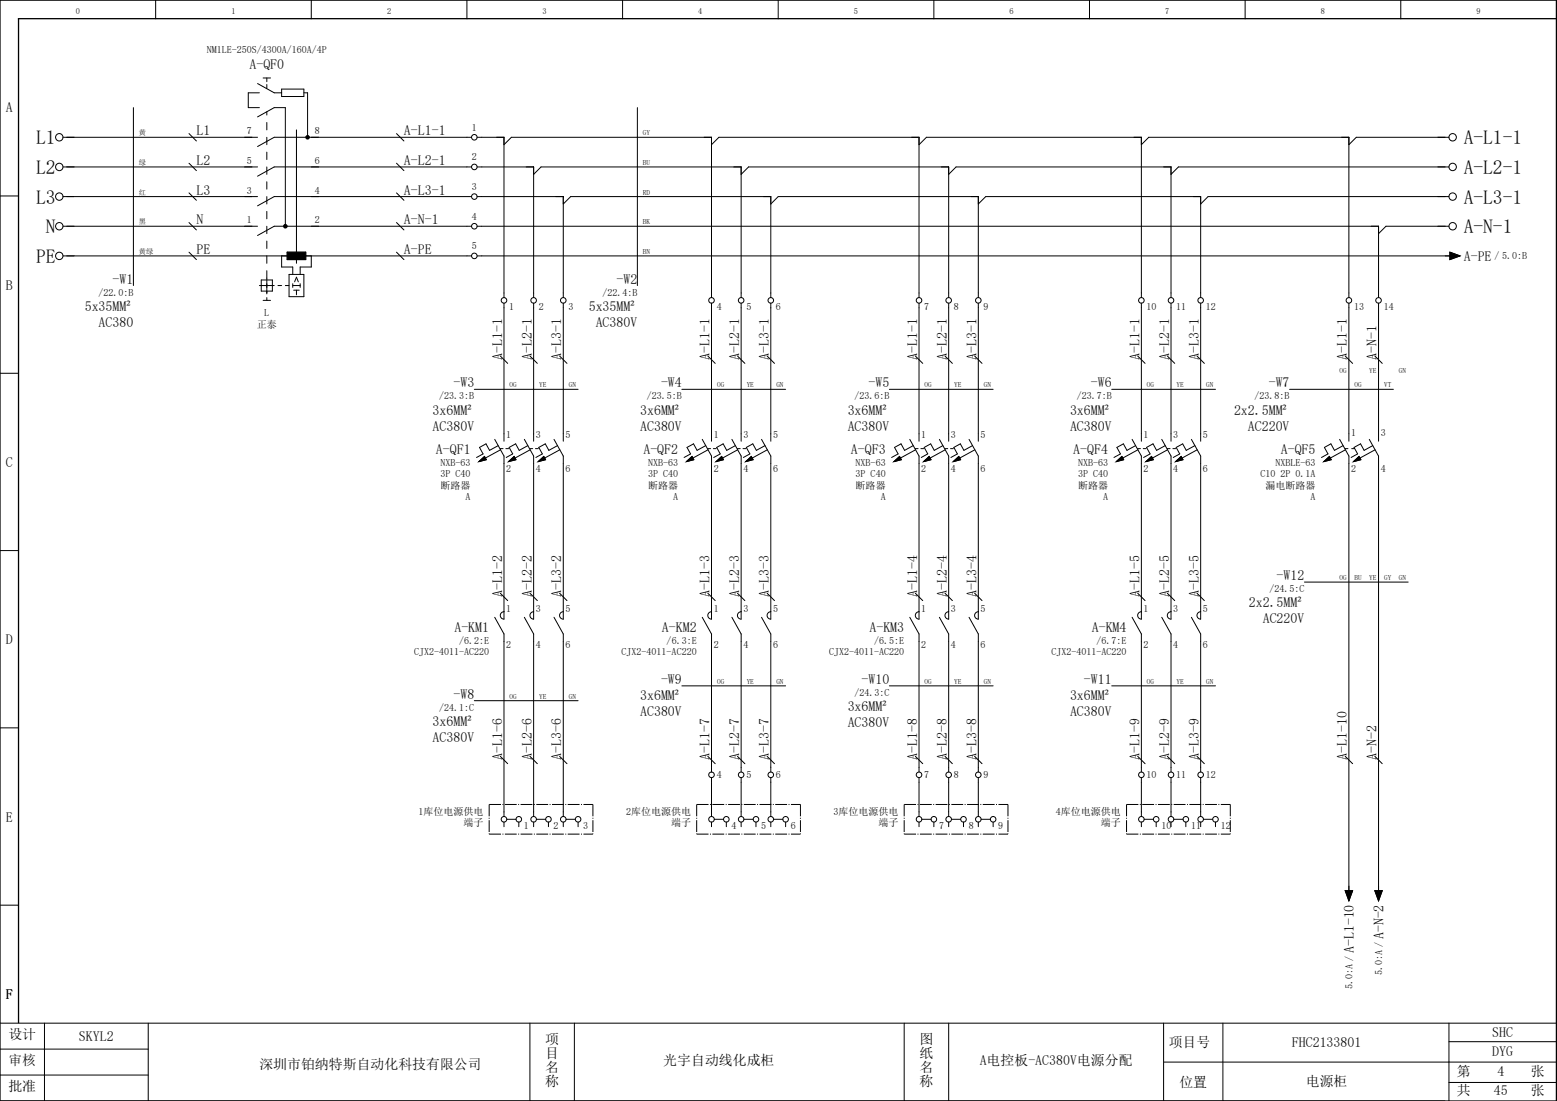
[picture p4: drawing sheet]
<svg xmlns="http://www.w3.org/2000/svg" width="420mm" height="297mm" viewBox="0 0 420 297" stroke-linecap="round" stroke-linejoin="round" font-family="sans-serif">
<g fill="none" stroke="#000" stroke-width=".27">
<path d="M42 0v5M84 0v5M126 0v5M168 0v5M210 0v5M252 0v5M294 0v5M336 0v5M378 0v5M17 37h52.5M36 29v48M51 36l2 2"/>
<path d="M69.5 22.5l4.5 2.5h2M69.5 31.5l4.5-2.5h3v32M70 25h-3v4h3M71 21h2M72 21v1M72 22.8v1M72 30.2v.8M72 33v2M72 37v2M76 24h6v2h-6zM80 35v36M82 25h1v12"/>
<path d="M107 36l2 2M127.3 37h-53.3l-4.5 2.5M128.8 37h7.2v43.3M136 39l2-2h54v43.3M172 29v48M192 39l2-2h54v43.3M248 39l2-2h58v43.3M308 39l2-2h54v43.3M391 37h-25l-2 2M0 52.9h5M17 45h52.5M17 53h52.5"/>
<path d="M51 44l2 2M51 52l2 2M72 41v2M72 45v2M72 49v2M72 53v2M72 57v2M107 44l2 2M107 52l2 2M127.3 45h-53.3l-4.5 2.5M127.3 53h-53.3l-4.5 2.5M128.8 45h15.2v35.3"/>
<path d="M128.8 53h23.2v27.3M144 47l2-2h54v35.3M152 55l2-2h54v27.3M200 47l2-2h54v35.3M208 55l2-2h54v27.3M256 47l2-2h58v35.3M264 55l2-2h58v27.3M391 45h-73l-2 2M391 53h-65l-2 2M17 61h52.5M17 69h110.3M51 60l2 2"/>
<path d="M51 68l2 2M70 77h4M70.5 75.5h3v3h-3zM72 61v2M72 65v2M72 69v2M72 73v6.3M75 77h1M76 69v3h3v2M77 77h1M77.5 68h5v2h-5zM78 74h4v6h-4z"/>
<path d="M79 77h2M79 76.5v1M79.3 78.3h1.5M79.5 76l.5-1.2 .5 1.2M80 78.3v1.2M81 76.5v1M84 69v3h-3v2M107 60l2 2M107 68l2 2M127.3 61h-53.3l-4.5 2.5M128.8 61h243.2v19.3M128.8 69h263.2"/>
<path d="M391 61h-17l-2 2M391.3 68l2.7 1-2.7 1zM71 81h2M72 80.3v.7M135 96l2 2M136 81.8v37.2M143 96l2 2M144 81.8v37.2M151 96l2 2M152 81.8v37.2M191 96l2 2M192 81.8v37.2"/>
<path d="M199 96l2 2M200 81.8v37.2M207 96l2 2M208 81.8v37.2M247 96l2 2M248 81.8v37.2M255 96l2 2M256 81.8v37.2M263 96l2 2M264 81.8v37.2M307 96l2 2M308 81.8v37.2"/>
<path d="M315 96l2 2M316 81.8v37.2M323 96l2 2M324 81.8v37.2M363 96l2 2M364 81.8v37.2M371 96l2 2M372 81.8v37.2M0 100.7h5M128 105h28M133.5 118.5l2.5 4.5v44a1 1 0 0 1-1-1 1 1 0 0 1 1-1M141.5 118.5l2.5 4.5v44a1 1 0 0 1-1-1 1 1 0 0 1 1-1"/>
<path d="M149.5 118.5l2.5 4.5v44a1 1 0 0 1-1-1 1 1 0 0 1 1-1M184 105h28M189.5 118.5l2.5 4.5v44a1 1 0 0 1-1-1 1 1 0 0 1 1-1M197.5 118.5l2.5 4.5v44a1 1 0 0 1-1-1 1 1 0 0 1 1-1M205.5 118.5l2.5 4.5v44a1 1 0 0 1-1-1 1 1 0 0 1 1-1M240 105h28M245.5 118.5l2.5 4.5v44a1 1 0 0 1-1-1 1 1 0 0 1 1-1M253.5 118.5l2.5 4.5v44a1 1 0 0 1-1-1 1 1 0 0 1 1-1M261.5 118.5l2.5 4.5v44a1 1 0 0 1-1-1 1 1 0 0 1 1-1M300 105h28M305.5 118.5l2.5 4.5v2M313.5 118.5l2.5 4.5v44a1 1 0 0 1-1-1 1 1 0 0 1 1-1"/>
<path d="M321.5 118.5l2.5 4.5v44a1 1 0 0 1-1-1 1 1 0 0 1 1-1M348 105h28M361.5 118.5l2.5 4.5v118M369.5 118.5l2.5 4.5v118M129.2 124.5l1.5-1.4 .5 .9zM134.4 120.2l-2.3 1.3-1-1.8-1.7 1 1 1.8-1.8 .9M135 121h.7M135.1 121.3l-4.1 2.3M136.5 121h.7M137.2 124.5l1.5-1.4 .5 .9zM142.4 120.2l-2.3 1.3-1-1.8-1.7 1 1 1.8-1.8 .9M143 121h.7"/>
<path d="M143.1 121.3l-4.1 2.3M144.5 121h.7M145.2 124.5l1.5-1.4 .5 .9zM150.4 120.2l-2.3 1.3-1-1.8-1.7 1 1 1.8-1.8 .9M151.1 121.3l-4.1 2.3M185.2 124.5l1.5-1.4 .5 .9zM190.4 120.2l-2.3 1.3-1-1.8-1.7 1 1 1.8-1.8 .9M191 121h.7M191.1 121.3l-4.1 2.3M192.5 121h.7M193.2 124.5l1.5-1.4 .5 .9zM198.4 120.2l-2.3 1.3-1-1.8-1.7 1 1 1.8-1.8 .9"/>
<path d="M199 121h.7M199.1 121.3l-4.1 2.3M200.5 121h.7M201.2 124.5l1.5-1.4 .5 .9zM206.4 120.2l-2.3 1.3-1-1.8-1.7 1 1 1.8-1.8 .9M207.1 121.3l-4.1 2.3M241.2 124.5l1.5-1.4 .5 .9zM246.4 120.2l-2.3 1.3-1-1.8-1.7 1 1 1.8-1.8 .9M247 121h.8M247.1 121.3l-4.1 2.3M248.5 121h.7M249.2 124.5l1.5-1.4 .5 .9z"/>
<path d="M254.4 120.2l-2.3 1.3-1-1.8-1.7 1 1 1.8-1.8 .9M255 121h.8M255.1 121.3l-4.1 2.3M256.5 121h.8M257.2 124.5l1.5-1.4 .5 .9zM262.4 120.2l-2.3 1.3-1-1.8-1.7 1 1 1.8-1.8 .9M263.1 121.3l-4.1 2.3M301.2 124.5l1.5-1.4 .5 .9zM306.4 120.2l-2.3 1.3-1-1.8-1.7 1 1 1.8-1.8 .9M307 121h.7M307.1 121.3l-4.1 2.3M308 125v42a1 1 0 0 1-1-1 1 1 0 0 1 1-1"/>
<path d="M308.5 121h.7M309.2 124.5l1.5-1.4 .5 .9zM314.4 120.2l-2.3 1.3-1-1.8-1.7 1 1 1.8-1.8 .9M315 121h.7M315.1 121.3l-4.1 2.3M316.5 121h.7M317.2 124.5l1.5-1.4 .5 .9zM322.4 120.2l-2.3 1.3-1-1.8-1.7 1 1 1.8-1.8 .9M323.1 121.3l-4.1 2.3M357.2 124.5l1.5-1.4 .5 .9zM362.4 120.2l-2.3 1.3-1-1.8-1.7 1 1 1.8-1.8 .9M363 121h.7"/>
<path d="M363.1 121.3l-4.1 2.3M364.8 121h.7M365.2 124.5l1.5-1.4 .5 .9zM370.4 120.2l-2.3 1.3-1-1.8-1.7 1 1 1.8-1.8 .9M371.1 121.3l-4.1 2.3M0 148.5h5M352 157h28M133.5 166.5l2.5 4.5v49.3M135 160l2 2M141.5 166.5l2.5 4.5v49.3M143 160l2 2M149.5 166.5l2.5 4.5v49.3"/>
<path d="M151 160l2 2M189.5 166.5l2.5 4.5v37.3M191 160l2 2M197.5 166.5l2.5 4.5v37.3M199 160l2 2M205.5 166.5l2.5 4.5v37.3M207 160l2 2M245.5 166.5l2.5 4.5v37.3M247 160l2 2M253.5 166.5l2.5 4.5v37.3M255 160l2 2M261.5 166.5l2.5 4.5v37.3"/>
<path d="M263 160l2 2M305.5 166.5l2.5 4.5M307 160l2 2M308 173v35.3M308 171v2M313.5 166.5l2.5 4.5v37.3M315 160l2 2M321.5 166.5l2.5 4.5v37.3M323 160l2 2M0 196.4h5M128 189h28M184 185h28"/>
<path d="M240 185h28M300 185h28M135 204l2 2M143 204l2 2M151 204l2 2M191 204l2 2M192 209.8v10.5M199 204l2 2M200 209.8v10.5M207 204l2 2M208 209.8v10.5M247 204l2 2"/>
<path d="M248 209.8v10.5M255 204l2 2M256 209.8v10.5M263 204l2 2M264 209.8v10.5M307 204l2 2M308 209.8v10.5M315 204l2 2M316 209.8v10.5M323 204l2 2M324 209.8v10.5M363 204l2 2"/>
<path d="M371 204l2 2M136 221.8v1.2M136.8 221h2.4M140 221.8v1.2M144 221.8v1.2M144.8 221h2.5M148 221.8v1.2M152 221.8v1.2M152.7 221h2.6M156 221.8v1.2M192 221.8v1.2M192.8 221h2.5"/>
<path d="M196 221.8v1.2M200 221.8v1.2M200.7 221h2.6M204 221.8v1.2M208 221.8v1.2M208.7 221h2.6M212 221.8v1.2M248 221.8v1.2M248.7 221h2.6M252 221.8v1.2M256 221.8v1.2M256.7 221h2.6"/>
<path d="M260 221.8v1.2M264 221.8v1.2M264.7 221h2.5M268 221.8v1.2M308 221.8v1.2M308.8 221h2.5M312 221.8v1.2M316 221.8v1.2M316.8 221h2.5M320 221.8v1.2M324 221.8v1.2M324.7 221h2.6"/>
<path d="M328 221.8v1.2M0 244.2h5M363 240.3h2l-1 2.7zM371 240.3h2l-1 2.7zM0 276h420M12 276v21M40 276v21M143 276v21M155 276v21M244 276v21M256 276v21M314 276v21"/>
<path d="M330 276v21M391 276v21M0 297h390M0 290h40M0 283h40M314 286.5h106M391 292h29M391 281h29"/>
<circle cx="16" cy="37" r="1"/>
<circle cx="128" cy="37" r=".75"/>
<circle cx="392" cy="37" r="1"/>
<circle cx="16" cy="45" r="1"/>
<circle cx="16" cy="53" r="1"/>
<circle cx="128" cy="53" r=".75"/>
<circle cx="128" cy="45" r=".75"/>
<circle cx="392" cy="53" r="1"/>
<circle cx="392" cy="45" r="1"/>
<circle cx="16" cy="69" r="1"/>
<circle cx="16" cy="61" r="1"/>
<circle cx="128" cy="61" r=".75"/>
<circle cx="128" cy="69" r=".75"/>
<circle cx="392" cy="61" r="1"/>
<circle cx="136" cy="81" r=".75"/>
<circle cx="144" cy="81" r=".75"/>
<circle cx="152" cy="81" r=".75"/>
<circle cx="192" cy="81" r=".75"/>
<circle cx="200" cy="81" r=".75"/>
<circle cx="208" cy="81" r=".75"/>
<circle cx="248" cy="81" r=".75"/>
<circle cx="256" cy="81" r=".75"/>
<circle cx="264" cy="81" r=".75"/>
<circle cx="308" cy="81" r=".75"/>
<circle cx="316" cy="81" r=".75"/>
<circle cx="324" cy="81" r=".75"/>
<circle cx="364" cy="81" r=".75"/>
<circle cx="372" cy="81" r=".75"/>
<circle cx="192" cy="209" r=".75"/>
<circle cx="200" cy="209" r=".75"/>
<circle cx="208" cy="209" r=".75"/>
<circle cx="248" cy="209" r=".75"/>
<circle cx="256" cy="209" r=".75"/>
<circle cx="264" cy="209" r=".75"/>
<circle cx="308" cy="209" r=".75"/>
<circle cx="316" cy="209" r=".75"/>
<circle cx="324" cy="209" r=".75"/>
<circle cx="136" cy="221" r=".75"/>
<circle cx="140" cy="221" r=".75"/>
<circle cx="144" cy="221" r=".75"/>
<circle cx="148" cy="221" r=".75"/>
<circle cx="152" cy="221" r=".75"/>
<circle cx="156" cy="221" r=".75"/>
<circle cx="192" cy="221" r=".75"/>
<circle cx="196" cy="221" r=".75"/>
<circle cx="200" cy="221" r=".75"/>
<circle cx="204" cy="221" r=".75"/>
<circle cx="208" cy="221" r=".75"/>
<circle cx="212" cy="221" r=".75"/>
<circle cx="248" cy="221" r=".75"/>
<circle cx="252" cy="221" r=".75"/>
<circle cx="256" cy="221" r=".75"/>
<circle cx="260" cy="221" r=".75"/>
<circle cx="264" cy="221" r=".75"/>
<circle cx="268" cy="221" r=".75"/>
<circle cx="308" cy="221" r=".75"/>
<circle cx="312" cy="221" r=".75"/>
<circle cx="316" cy="221" r=".75"/>
<circle cx="320" cy="221" r=".75"/>
<circle cx="324" cy="221" r=".75"/>
<circle cx="328" cy="221" r=".75"/>
</g>
<path d="M0 0h420v297h-420zM420 5h-415v271" fill="none" stroke="#000" stroke-width=".35"/>
<g fill="#000" stroke="#000" stroke-width=".27">
<path d="M77.5 68h5v2h-5zM391.3 68l2.7 1-2.7 1zM129.2 124.5l1.5-1.4 .5 .9zM137.2 124.5l1.5-1.4 .5 .9zM145.2 124.5l1.5-1.4 .5 .9zM185.2 124.5l1.5-1.4 .5 .9zM193.2 124.5l1.5-1.4 .5 .9zM201.2 124.5l1.5-1.4 .5 .9zM241.2 124.5l1.5-1.4 .5 .9zM249.2 124.5l1.5-1.4 .5 .9zM257.2 124.5l1.5-1.4 .5 .9zM301.2 124.5l1.5-1.4 .5 .9z"/>
<path d="M309.2 124.5l1.5-1.4 .5 .9zM317.2 124.5l1.5-1.4 .5 .9zM357.2 124.5l1.5-1.4 .5 .9zM365.2 124.5l1.5-1.4 .5 .9zM363 240.3h2l-1 2.7zM371 240.3h2l-1 2.7z"/>
</g>
<g fill="#000">
<circle cx="83" cy="37" r=".62"/>
<circle cx="77" cy="61" r=".62"/>
</g>
<g fill="none" stroke="#000" stroke-width=".27" stroke-dasharray="3.2 .4 .3 .4" stroke-linecap="butt">
<path d="M132 217h28M132 217v8M160 217v8M188 217h28M188 217v8M216 217v8M244 217h28M244 217v8M272 217v8M304 217h28M304 217v8M332 217v8"/>
<path d="M132 225h28M188 225h28M244 225h28M304 225h28"/>
</g>
<g font-size="5.3">
<text x="9.8" y="38.9">L1</text>
<text x="395" y="38.9">A-L1-1</text>
<text x="9.8" y="46.9">L2</text>
<text x="395" y="46.9">A-L2-1</text>
<text x="9.8" y="54.9">L3</text>
<text x="395" y="54.9">A-L3-1</text>
<text x="12.4" y="62.9">N</text>
<text x="395" y="62.9">A-N-1</text>
<text x="9.8" y="70.9">PE</text>
</g>
<g font-size="3.7">
<text x="67.3" y="18.5">A-QF0</text>
<text x="1.6" y="30.3">A</text>
<text x="53" y="36.5">L1</text>
<text x="109" y="36.5">A-L1-1</text>
<text x="53" y="44.5">L2</text>
<text x="109" y="44.5">A-L2-1</text>
<text x="53" y="52.5">L3</text>
<text x="109" y="52.5">A-L3-1</text>
<text x="53" y="60.5">N</text>
<text x="109" y="60.5">A-N-1</text>
<text x="53" y="68.5">PE</text>
<text x="109" y="68.5">A-PE</text>
<text x="395" y="70.4">A-PE</text>
<text x="30.4" y="76.5">-W1</text>
<text x="166.4" y="76.5">-W2</text>
<text x="1.6" y="78.1">B</text>
<text x="22.9" y="83.9">5x35MM²</text>
<text x="158.9" y="83.9">5x35MM²</text>
<text x="26.6" y="88.1">AC380</text>
<text x="160.7" y="88.1">AC380V</text>
<text x="135.5" y="97" transform="rotate(-90 135.5 97)">A-L1-1</text>
<text x="143.5" y="97" transform="rotate(-90 143.5 97)">A-L2-1</text>
<text x="151.5" y="97" transform="rotate(-90 151.5 97)">A-L3-1</text>
<text x="191.5" y="97" transform="rotate(-90 191.5 97)">A-L1-1</text>
<text x="199.5" y="97" transform="rotate(-90 199.5 97)">A-L2-1</text>
<text x="207.5" y="97" transform="rotate(-90 207.5 97)">A-L3-1</text>
<text x="247.5" y="97" transform="rotate(-90 247.5 97)">A-L1-1</text>
<text x="255.5" y="97" transform="rotate(-90 255.5 97)">A-L2-1</text>
<text x="263.5" y="97" transform="rotate(-90 263.5 97)">A-L3-1</text>
<text x="307.5" y="97" transform="rotate(-90 307.5 97)">A-L1-1</text>
<text x="315.5" y="97" transform="rotate(-90 315.5 97)">A-L2-1</text>
<text x="323.5" y="97" transform="rotate(-90 323.5 97)">A-L3-1</text>
<text x="363.5" y="97" transform="rotate(-90 363.5 97)">A-L1-1</text>
<text x="371.5" y="97" transform="rotate(-90 371.5 97)">A-N-1</text>
<text x="122.4" y="104.5">-W3</text>
<text x="178.4" y="104.5">-W4</text>
<text x="234.4" y="104.5">-W5</text>
<text x="294.4" y="104.5">-W6</text>
<text x="342.4" y="104.5">-W7</text>
<text x="116.8" y="111.9">3x6MM²</text>
<text x="172.7" y="111.9">3x6MM²</text>
<text x="228.7" y="111.9">3x6MM²</text>
<text x="288.8" y="111.9">3x6MM²</text>
<text x="333" y="111.9">2x2.5MM²</text>
<text x="116.8" y="116.1">AC380V</text>
<text x="172.7" y="116.1">AC380V</text>
<text x="228.7" y="116.1">AC380V</text>
<text x="288.8" y="116.1">AC380V</text>
<text x="336.8" y="116.1">AC220V</text>
<text x="1.6" y="126">C</text>
<text x="117.6" y="122.4">A-QF1</text>
<text x="173.6" y="122.4">A-QF2</text>
<text x="229.6" y="122.4">A-QF3</text>
<text x="289.6" y="122.4">A-QF4</text>
<text x="345.6" y="122.4">A-QF5</text>
<text x="135.5" y="161" transform="rotate(-90 135.5 161)">A-L1-2</text>
<text x="143.5" y="161" transform="rotate(-90 143.5 161)">A-L2-2</text>
<text x="151.5" y="161" transform="rotate(-90 151.5 161)">A-L3-2</text>
<text x="191.5" y="161" transform="rotate(-90 191.5 161)">A-L1-3</text>
<text x="199.5" y="161" transform="rotate(-90 199.5 161)">A-L2-3</text>
<text x="207.5" y="161" transform="rotate(-90 207.5 161)">A-L3-3</text>
<text x="247.5" y="161" transform="rotate(-90 247.5 161)">A-L1-4</text>
<text x="255.5" y="161" transform="rotate(-90 255.5 161)">A-L2-4</text>
<text x="263.5" y="161" transform="rotate(-90 263.5 161)">A-L3-4</text>
<text x="307.5" y="161" transform="rotate(-90 307.5 161)">A-L1-5</text>
<text x="315.5" y="161" transform="rotate(-90 315.5 161)">A-L2-5</text>
<text x="323.5" y="161" transform="rotate(-90 323.5 161)">A-L3-5</text>
<text x="344.5" y="156.5">-W12</text>
<text x="337" y="163.9">2x2.5MM²</text>
<text x="1.6" y="173.8">D</text>
<text x="122.6" y="170.4">A-KM1</text>
<text x="178.6" y="170.4">A-KM2</text>
<text x="234.6" y="170.4">A-KM3</text>
<text x="294.6" y="170.4">A-KM4</text>
<text x="340.8" y="168.1">AC220V</text>
<text x="178.4" y="184.5">-W9</text>
<text x="232.5" y="184.5">-W10</text>
<text x="292.5" y="184.5">-W11</text>
<text x="122.4" y="188.5">-W8</text>
<text x="172.7" y="188.8">3x6MM²</text>
<text x="228.7" y="191.9">3x6MM²</text>
<text x="288.8" y="188.8">3x6MM²</text>
<text x="116.8" y="195.9">3x6MM²</text>
<text x="172.7" y="193.1">AC380V</text>
<text x="228.7" y="196.1">AC380V</text>
<text x="288.8" y="193.1">AC380V</text>
<text x="116.8" y="200.1">AC380V</text>
<text x="135.5" y="205" transform="rotate(-90 135.5 205)">A-L1-6</text>
<text x="143.5" y="205" transform="rotate(-90 143.5 205)">A-L2-6</text>
<text x="151.5" y="205" transform="rotate(-90 151.5 205)">A-L3-6</text>
<text x="191.5" y="205" transform="rotate(-90 191.5 205)">A-L1-7</text>
<text x="199.5" y="205" transform="rotate(-90 199.5 205)">A-L2-7</text>
<text x="207.5" y="205" transform="rotate(-90 207.5 205)">A-L3-7</text>
<text x="247.5" y="205" transform="rotate(-90 247.5 205)">A-L1-8</text>
<text x="255.5" y="205" transform="rotate(-90 255.5 205)">A-L2-8</text>
<text x="263.5" y="205" transform="rotate(-90 263.5 205)">A-L3-8</text>
<text x="307.5" y="205" transform="rotate(-90 307.5 205)">A-L1-9</text>
<text x="315.5" y="205" transform="rotate(-90 315.5 205)">A-L2-9</text>
<text x="323.5" y="205" transform="rotate(-90 323.5 205)">A-L3-9</text>
<text x="363.5" y="205" transform="rotate(-90 363.5 205)">A-L1-10</text>
<text x="371.5" y="205" transform="rotate(-90 371.5 205)">A-N-2</text>
<text x="1.6" y="221.6">E</text>
<text x="365.3" y="257.2" transform="rotate(-90 365.3 257.2)">A-L1-10</text>
<text x="373.3" y="253.4" transform="rotate(-90 373.3 253.4)">A-N-2</text>
<text x="1.6" y="269.5">F</text>
<text x="2.2" y="280.4">设计</text>
<text x="21.3" y="280.9">SKYL2</text>
<text x="147.1" y="281.8">项</text>
<text x="248.1" y="281.8">图</text>
<text x="402.7" y="279.9">SHC</text>
<text x="2.2" y="287.4">审核</text>
<text x="147.1" y="285.5">目</text>
<text x="179" y="287.4">光宇自动线化成柜</text>
<text x="248.1" y="285.5">纸</text>
<text x="264.4" y="287.4">A电控板-AC380V电源分配</text>
<text x="315.4" y="282.4">项目号</text>
<text x="348.6" y="282.4">FHC2133801</text>
<text x="402.7" y="284.9">DYG</text>
<text x="70" y="288.5">深圳市铂纳特斯自动化科技有限公司</text>
<text x="147.1" y="289.3">名</text>
<text x="147.1" y="293">称</text>
<text x="248.1" y="289.3">名</text>
<text x="248.1" y="293">称</text>
<text x="318.2" y="293.4">位置</text>
<text x="352.4" y="292.9">电源柜</text>
<text x="393.1" y="290.4">第</text>
<text x="404.1" y="290.4">4</text>
<text x="413.1" y="290.4">张</text>
<text x="2.2" y="294.4">批准</text>
<text x="393.1" y="295.4">共</text>
<text x="403.1" y="295.4">45</text>
<text x="413.1" y="295.4">张</text>
</g>
<g font-size="2.7">
<text x="55.8" y="14.4">NM1LE-250S/4300A/160A/4P</text>
<text x="127.3" y="35.3">1</text>
<text x="66.6" y="36.3">7</text>
<text x="85" y="36.3">8</text>
<text x="66.6" y="44.3">5</text>
<text x="85" y="44.3">6</text>
<text x="127.3" y="43.3">2</text>
<text x="66.6" y="52.3">3</text>
<text x="85" y="52.3">4</text>
<text x="127.3" y="51.3">3</text>
<text x="127.3" y="59.3">4</text>
<text x="66.6" y="60.3">1</text>
<text x="85" y="60.3">2</text>
<text x="127.3" y="67.3">5</text>
<text x="403.3" y="70">/ 5.0:B</text>
<text x="26.5" y="79.7">/22.0:B</text>
<text x="137.4" y="83.8">1</text>
<text x="145.4" y="83.8">2</text>
<text x="153.4" y="83.8">3</text>
<text x="162.6" y="79.7">/22.4:B</text>
<text x="193.4" y="83.8">4</text>
<text x="201.4" y="83.8">5</text>
<text x="209.4" y="83.8">6</text>
<text x="249.4" y="83.8">7</text>
<text x="257.4" y="83.8">8</text>
<text x="265.4" y="83.8">9</text>
<text x="309.4" y="83.8">10</text>
<text x="317.4" y="83.8">11</text>
<text x="325.4" y="83.8">12</text>
<text x="365.4" y="83.8">13</text>
<text x="373.4" y="83.8">14</text>
<text x="69.3" y="88.4">正泰</text>
<text x="71.3" y="85.4">L</text>
<text x="118.5" y="107.7">/23.3:B</text>
<text x="174.5" y="107.7">/23.5:B</text>
<text x="230.6" y="107.7">/23.6:B</text>
<text x="290.5" y="107.7">/23.7:B</text>
<text x="338.5" y="107.7">/23.8:B</text>
<text x="136.6" y="118.1">1</text>
<text x="144.6" y="118.1">3</text>
<text x="152.6" y="118.1">5</text>
<text x="192.6" y="118.1">1</text>
<text x="200.6" y="118.1">3</text>
<text x="208.6" y="118.1">5</text>
<text x="248.6" y="118.1">1</text>
<text x="256.6" y="118.1">3</text>
<text x="264.6" y="118.1">5</text>
<text x="308.6" y="118.1">1</text>
<text x="316.6" y="118.1">3</text>
<text x="324.6" y="118.1">5</text>
<text x="364.6" y="117.7">1</text>
<text x="372.6" y="117.7">3</text>
<text x="118.9" y="125.7">NXB-63</text>
<text x="174.9" y="125.7">NXB-63</text>
<text x="230.9" y="125.7">NXB-63</text>
<text x="290.9" y="125.7">NXB-63</text>
<text x="344.2" y="125.7">NXBLE-63</text>
<text x="118.9" y="128.8">3P C40</text>
<text x="118.9" y="131.8">断路器</text>
<text x="136.6" y="127.4">2</text>
<text x="144.6" y="127.4">4</text>
<text x="152.6" y="127.4">6</text>
<text x="174.9" y="128.8">3P C40</text>
<text x="174.9" y="131.8">断路器</text>
<text x="192.6" y="127.4">2</text>
<text x="200.6" y="127.4">4</text>
<text x="208.6" y="127.4">6</text>
<text x="230.9" y="128.8">3P C40</text>
<text x="230.9" y="131.8">断路器</text>
<text x="248.6" y="127.4">2</text>
<text x="256.6" y="127.4">4</text>
<text x="264.6" y="127.4">6</text>
<text x="290.9" y="128.8">3P C40</text>
<text x="290.9" y="131.8">断路器</text>
<text x="308.6" y="127.4">2</text>
<text x="316.6" y="127.4">4</text>
<text x="324.6" y="127.4">6</text>
<text x="340.2" y="128.8">C10 2P 0.1A</text>
<text x="341.5" y="131.8">漏电断路器</text>
<text x="364.6" y="127.4">2</text>
<text x="372.6" y="127.4">4</text>
<text x="125.6" y="134.9">A</text>
<text x="181.6" y="134.9">A</text>
<text x="237.7" y="134.9">A</text>
<text x="297.6" y="134.9">A</text>
<text x="353.6" y="134.9">A</text>
<text x="342.6" y="159.7">/24.5:C</text>
<text x="136.6" y="165.1">1</text>
<text x="144.6" y="165.1">3</text>
<text x="152.6" y="165.1">5</text>
<text x="192.6" y="165.1">1</text>
<text x="200.6" y="165.1">3</text>
<text x="208.6" y="165.1">5</text>
<text x="248.6" y="165.1">1</text>
<text x="256.6" y="165.1">3</text>
<text x="264.6" y="165.1">5</text>
<text x="308.6" y="165.1">1</text>
<text x="316.6" y="165.1">3</text>
<text x="324.6" y="165.1">5</text>
<text x="123.9" y="173.7">/6.2:E</text>
<text x="179.9" y="173.7">/6.3:E</text>
<text x="235.9" y="173.7">/6.5:E</text>
<text x="295.9" y="173.7">/6.7:E</text>
<text x="111.8" y="176.8">CJX2-4011-AC220</text>
<text x="136.6" y="175">2</text>
<text x="144.6" y="175">4</text>
<text x="152.6" y="175">6</text>
<text x="167.8" y="176.8">CJX2-4011-AC220</text>
<text x="192.6" y="175">2</text>
<text x="200.6" y="175">4</text>
<text x="208.6" y="175">6</text>
<text x="223.8" y="176.8">CJX2-4011-AC220</text>
<text x="248.6" y="175">2</text>
<text x="256.6" y="175">4</text>
<text x="264.6" y="175">6</text>
<text x="283.8" y="176.8">CJX2-4011-AC220</text>
<text x="308.6" y="175">2</text>
<text x="316.6" y="175">4</text>
<text x="324.6" y="175">6</text>
<text x="118.5" y="191.7">/24.1:C</text>
<text x="230.6" y="187.7">/24.3:C</text>
<text x="193.4" y="210">4</text>
<text x="201.4" y="210">5</text>
<text x="209.4" y="210">6</text>
<text x="249.4" y="210">7</text>
<text x="257.4" y="210">8</text>
<text x="265.4" y="210">9</text>
<text x="309.4" y="210">10</text>
<text x="317.4" y="210">11</text>
<text x="325.4" y="210">12</text>
<text x="112.9" y="219.9">1库位电源供电</text>
<text x="168.9" y="219.9">2库位电源供电</text>
<text x="225" y="219.9">3库位电源供电</text>
<text x="284.9" y="219.9">4库位电源供电</text>
<text x="125.1" y="222.9">端子</text>
<text x="141.4" y="223.8">1</text>
<text x="149.4" y="223.8">2</text>
<text x="157.4" y="223.8">3</text>
<text x="181.1" y="222.9">端子</text>
<text x="197.4" y="223.8">4</text>
<text x="205.4" y="223.8">5</text>
<text x="213.4" y="223.8">6</text>
<text x="237.1" y="222.9">端子</text>
<text x="253.4" y="223.8">7</text>
<text x="261.4" y="223.8">8</text>
<text x="269.4" y="223.8">9</text>
<text x="297.1" y="222.9">端子</text>
<text x="313.4" y="223.8">10</text>
<text x="321.4" y="223.8">11</text>
<text x="329.4" y="223.8">12</text>
<text x="373" y="263" transform="rotate(-90 373 263)">5.0:A /</text>
<text x="365" y="266.8" transform="rotate(-90 365 266.8)">5.0:A /</text>
</g>
<g font-size="2.3">
<text x="20.4" y="3.7">0</text>
<text x="62.4" y="3.7">1</text>
<text x="104.4" y="3.7">2</text>
<text x="146.4" y="3.7">3</text>
<text x="188.4" y="3.7">4</text>
<text x="230.4" y="3.7">5</text>
<text x="272.4" y="3.7">6</text>
<text x="314.4" y="3.7">7</text>
<text x="356.4" y="3.7">8</text>
<text x="398.4" y="3.7">9</text>
</g>
<g font-size="2">
<text x="37.5" y="36.5">黄</text>
<text x="173.5" y="36.5">GY</text>
<text x="37.5" y="44.5">绿</text>
<text x="173.5" y="44.5">BU</text>
<text x="37.5" y="52.5">红</text>
<text x="173.5" y="52.5">RD</text>
<text x="37.5" y="60.5">黑</text>
<text x="173.5" y="60.5">BK</text>
<text x="37.5" y="68.5">黄绿</text>
<text x="173.5" y="68.5">BN</text>
<text x="361.5" y="100.5">OG</text>
<text x="369.5" y="100.5">YE</text>
<text x="377.5" y="100.5">GN</text>
<text x="137.5" y="104.5">OG</text>
<text x="145.5" y="104.5">YE</text>
<text x="153.5" y="104.5">GN</text>
<text x="193.5" y="104.5">OG</text>
<text x="201.5" y="104.5">YE</text>
<text x="209.5" y="104.5">GN</text>
<text x="249.5" y="104.5">OG</text>
<text x="257.5" y="104.5">YE</text>
<text x="265.5" y="104.5">GN</text>
<text x="309.5" y="104.5">OG</text>
<text x="317.5" y="104.5">YE</text>
<text x="325.5" y="104.5">GN</text>
<text x="365.5" y="104.5">OG</text>
<text x="373.5" y="104.5">VT</text>
<text x="361.5" y="156.5">OG</text>
<text x="365.5" y="156.5">BU</text>
<text x="369.5" y="156.5">YE</text>
<text x="373.5" y="156.5">GY</text>
<text x="377.5" y="156.5">GN</text>
<text x="193.5" y="184.5">OG</text>
<text x="201.5" y="184.5">YE</text>
<text x="209.5" y="184.5">GN</text>
<text x="249.5" y="184.5">OG</text>
<text x="257.5" y="184.5">YE</text>
<text x="265.5" y="184.5">GN</text>
<text x="309.5" y="184.5">OG</text>
<text x="317.5" y="184.5">YE</text>
<text x="325.5" y="184.5">GN</text>
<text x="137.5" y="188.5">OG</text>
<text x="145.5" y="188.5">YE</text>
<text x="153.5" y="188.5">GN</text>
</g>
</svg>
